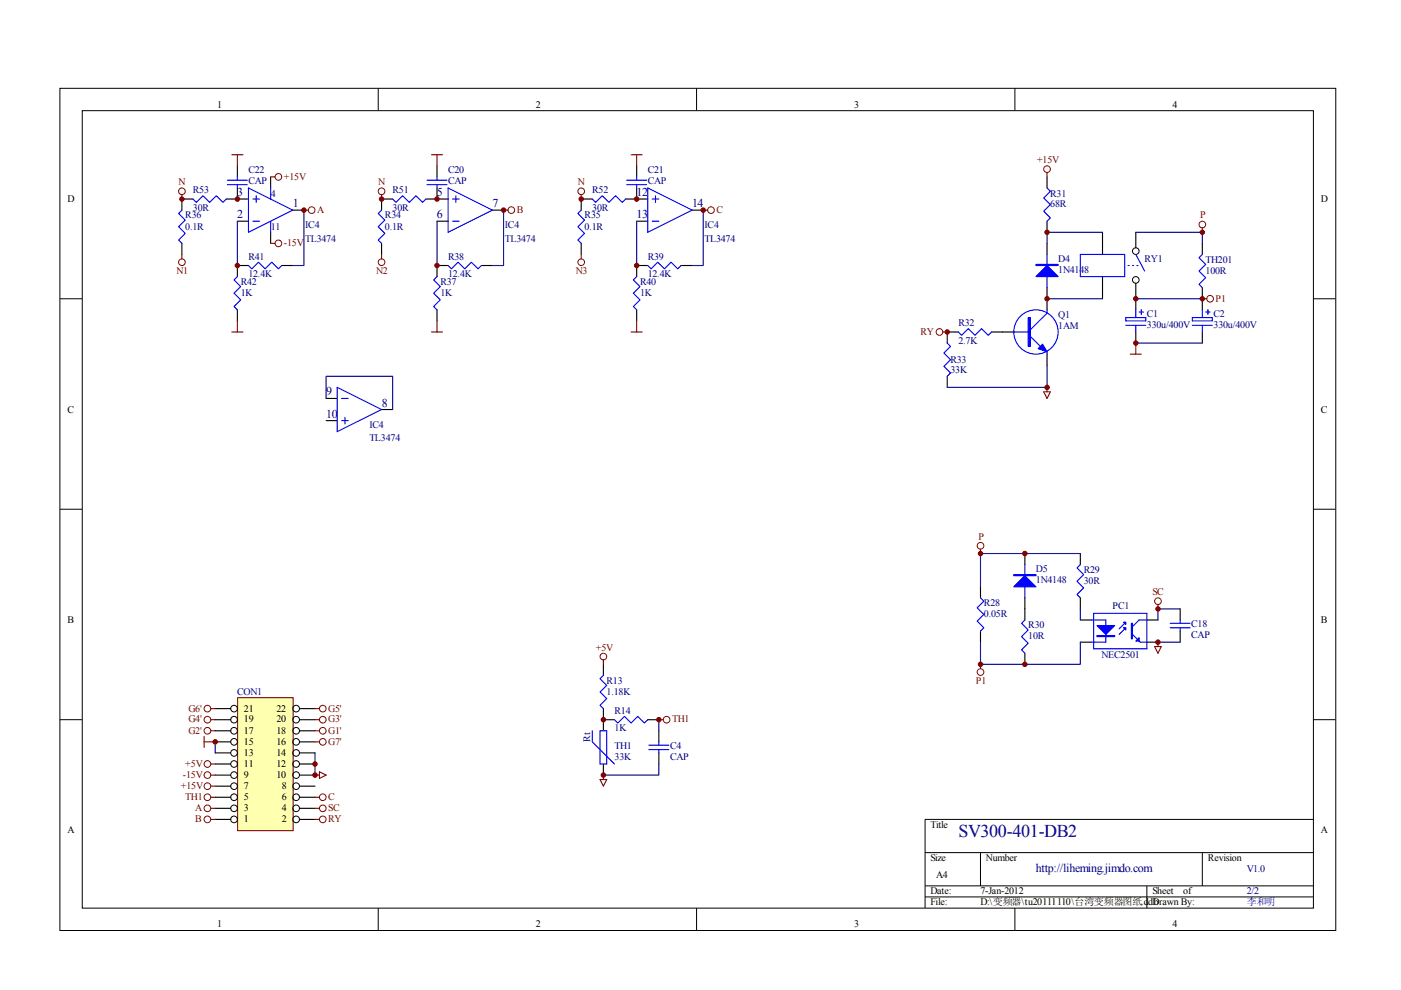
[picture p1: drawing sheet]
<svg xmlns="http://www.w3.org/2000/svg" width="297mm" height="210mm" viewBox="0 0 297 210" stroke-linecap="round" stroke-linejoin="round" font-family="sans-serif">
<g fill="none" stroke="#000" stroke-width=".21">
<path d="M12.7 18.7h270.5v178.6h-270.5zM80.2 18.7v4.7M147.7 18.7v4.7M215.2 18.7v4.7M17.4 23.5h261.1v169h-261.1zM12.7 63.3h4.7M278.4 63.3h4.7M12.7 108h4.7M278.4 108h4.7M12.7 152.6h4.7M278.4 152.6h4.7M278.4 173.7h-82.3v18.8"/>
<path d="M80.2 192.5v4.7M147.7 192.5v4.7M196.1 180.8h82.3M196.1 187.8h82.3M196.1 190.2h82.3M207.9 180.8v7M215.2 192.5v4.7M243.2 187.8v4.7M254.9 180.8v7"/>
</g>
<path d="M50.5 148h11.6v28.1h-11.6z" fill="#ffffb0"/>
<g fill="none" stroke="#800000" stroke-width=".21">
<path d="M50.4 147.9h11.7v28.2h-11.7z"/>
<circle cx="59" cy="37.5" r=".71"/>
<circle cx="222" cy="35.9" r=".71"/>
<circle cx="38.6" cy="40.6" r=".71"/>
<circle cx="38.6" cy="55.6" r=".71"/>
<circle cx="59" cy="51.6" r=".71"/>
<circle cx="66.1" cy="44.6" r=".7"/>
<circle cx="80.9" cy="40.6" r=".71"/>
<circle cx="80.9" cy="55.6" r=".71"/>
<circle cx="108.4" cy="44.6" r=".7"/>
<circle cx="123.2" cy="40.6" r=".71"/>
<circle cx="123.2" cy="55.6" r=".7"/>
<circle cx="150.7" cy="44.6" r=".71"/>
<circle cx="254.9" cy="47.6" r=".71"/>
<circle cx="199.2" cy="70.4" r=".7"/>
<circle cx="256.6" cy="63.3" r=".71"/>
<circle cx="207.9" cy="115.7" r=".71"/>
<circle cx="127.9" cy="139.2" r=".71"/>
<circle cx="245.5" cy="127.5" r=".71"/>
<circle cx="44" cy="152.6" r=".71"/>
<circle cx="44" cy="154.9" r=".71"/>
<circle cx="44" cy="150.2" r=".71"/>
<circle cx="68.4" cy="157.3" r=".71"/>
<circle cx="68.4" cy="152.6" r=".71"/>
<circle cx="68.4" cy="154.9" r=".71"/>
<circle cx="68.4" cy="150.2" r=".71"/>
<circle cx="141.3" cy="152.6" r=".71"/>
<circle cx="207.9" cy="142.5" r=".71"/>
<circle cx="44" cy="173.7" r=".71"/>
<circle cx="44" cy="162" r=".71"/>
<circle cx="44" cy="164.3" r=".71"/>
<circle cx="44" cy="171.4" r=".71"/>
<circle cx="44" cy="169" r=".71"/>
<circle cx="44" cy="166.7" r=".71"/>
<circle cx="68.4" cy="173.7" r=".71"/>
<circle cx="68.4" cy="171.4" r=".71"/>
<circle cx="68.4" cy="169" r=".71"/>
</g>
<g fill="none" stroke="#000" stroke-width=".21">
<circle cx="240.8" cy="53.2" r=".7"/>
<circle cx="240.8" cy="59.3" r=".7"/>
<circle cx="49.6" cy="157.3" r=".71"/>
<circle cx="49.6" cy="159.6" r=".71"/>
<circle cx="49.6" cy="152.6" r=".7"/>
<circle cx="49.6" cy="154.9" r=".7"/>
<circle cx="49.6" cy="150.2" r=".7"/>
<circle cx="62.8" cy="157.3" r=".71"/>
<circle cx="62.8" cy="159.6" r=".71"/>
<circle cx="62.8" cy="152.6" r=".71"/>
<circle cx="62.8" cy="154.9" r=".71"/>
<circle cx="62.8" cy="150.2" r=".71"/>
<circle cx="49.6" cy="173.7" r=".71"/>
<circle cx="49.6" cy="162" r=".7"/>
<circle cx="49.6" cy="164.3" r=".7"/>
<circle cx="49.6" cy="171.4" r=".7"/>
<circle cx="49.6" cy="169" r=".7"/>
<circle cx="49.6" cy="166.7" r=".7"/>
<circle cx="62.8" cy="173.7" r=".71"/>
<circle cx="62.8" cy="162" r=".71"/>
<circle cx="62.8" cy="164.3" r=".71"/>
<circle cx="62.8" cy="171.4" r=".71"/>
<circle cx="62.8" cy="169" r=".71"/>
<circle cx="62.8" cy="166.7" r=".71"/>
</g>
<g fill="none" stroke="#000" stroke-width=".23">
<path d="M50.3 35.2v2.3M50.3 39.9v2.3M57.4 37.5v2.4M92.7 35.2v2.3M92.7 39.9v2.3M135 35.2v2.3M135 39.9v2.3M222 37.5v2.4M38.6 51.6v2.3M40.9 42.2h-2.3v2.4M48 42.2h4.7M50.3 46.9h2.4"/>
<path d="M52.7 56.3h-2.4v2.3M57.4 49.3v2.3M59.7 56.3h2.4M62.1 44.6h2.3M80.9 51.6v2.3M83.2 42.2h-2.3v2.4M90.3 42.2h4.7M92.7 46.9h2.3M95 56.3h-2.3v2.3M102.1 56.3h2.3M104.4 44.6h2.4M123.2 51.6v2.3"/>
<path d="M125.6 42.2h-2.4v2.4M132.6 42.2h4.7M135 46.9h2.3M137.3 56.3h-2.3v2.3M144.4 56.3h2.3M146.7 44.6h2.4M222 46.9v2.4M222 51.6v2.3M233.8 49.3v4.6M233.8 58.6v4.7M240.8 49.3v3.2M254.9 51.6v2.3"/>
<path d="M50.3 65.7v2.3M92.7 65.7v2.3M135 65.7v2.3M200.8 79.8v2.3M203.2 70.4h-2.4v2.3M210.2 70.4h4.7M222 61v4.7M222 75.1v2.3M240.8 60.1v5.6M240.8 70.4v2.3M254.9 61v4.7M254.9 70.4v2.3"/>
<path d="M69.1 84.5h2.4M69.1 89.2h2.4M80.9 86.8h2.3M217.3 117.4v2.3M229 117.4v2.3M207.9 124.4v2.4M207.9 133.8v2.4M217.3 126.8v4.7M217.3 138.5v2.4M229 126.8v2.3M229 131.5h2.4M229 136.2h2.4"/>
<path d="M243.2 131.5h2.3M243.2 136.2h2.3M250.2 129.1v2.4M250.2 133.8v2.4M45.6 159.6h3.3M45.6 157.3h3.3M45.6 154.9h3.3M45.6 152.6h3.3M45.6 150.2h3.3M63.5 159.6h3.3M63.5 157.3h3.3M63.5 154.9h3.3"/>
<path d="M63.5 152.6h3.3M63.5 150.2h3.3M127.9 152.6h2.4M127.9 140.9v2.3M127.9 150.2v4.7M137.3 152.6h2.4M139.7 154.9v2.4M139.7 159.6v2.4M45.6 173.7h3.3M45.6 171.4h3.3M45.6 169h3.3M45.6 166.7h3.3"/>
<path d="M45.6 164.3h3.3M45.6 162h3.3M63.5 173.7h3.3M63.5 171.4h3.3M63.5 169h3.3M63.5 166.7h3.3M63.5 164.3h3.3M63.5 162h3.3M127.9 162v2.3"/>
</g>
<g fill="none" stroke="#800000" stroke-width=".23">
<path d="M49.1 32.8h2.4M50.3 32.8v2.4M57.4 37.5h.9M91.5 32.8h2.3M92.7 32.8v2.4M133.8 32.8h2.4M135 32.8v2.4M222 36.6v.9M38.6 41.3v.9M38.6 53.9v1M57.4 51.6h.9M64.4 44.6h1"/>
<path d="M80.9 41.3v.9M80.9 53.9v1M106.8 44.6h.9M123.2 41.3v.9M123.2 53.9v1M149.1 44.6h.9M254.9 48.3v1M49.1 70.4h2.4M50.3 68v2.4M91.5 70.4h2.3M92.7 68v2.4M133.8 70.4h2.4"/>
<path d="M135 68v2.4M199.9 70.4h.9M239.6 75.1h2.4M240.8 72.7v2.4M254.9 63.3h1M221.3 83.1h1.4l-.7 1.4zM222 82.1v1M207.9 116.4v1M127.9 139.9v1M244.8 137.1h1.4l-.7 1.4zM245.5 128.2v.9M245.5 136.2v.9"/>
<path d="M43.3 157.3h2.3M43.3 156.1v2.4M44.7 150.2h.9M44.7 152.6h.9M44.7 154.9h.9M66.8 150.2h.9M66.8 152.6h.9M66.8 154.9h.9M66.8 157.3h.9M139.7 152.6h.9M207.9 140.9v.9M44.7 173.7h.9"/>
<path d="M44.7 169h.9M44.7 164.3h.9M44.7 166.7h.9M44.7 171.4h.9M44.7 162h.9M66.8 173.7h.9M66.8 169h.9M66.8 164.3h.9M66.8 171.4h.9M67.7 163.6l1.4 .7-1.4 .7zM127.2 165.3h1.4l-.7 1.4zM127.9 164.3v1"/>
</g>
<g fill="none" stroke="#000080" stroke-width=".23">
<path d="M50.3 46.9v9.4M64.4 44.6v11.7h-2.3M92.7 46.9v9.4M106.8 44.6v11.7h-2.4M135 46.9v9.4M149.1 44.6v11.7h-2.4M233.8 49.3h-11.8v2.3M240.8 49.3h14.1v2.3M222 77.4v4.7h-21.2M222 63.3h11.8M240.8 63.3h14.1M240.8 72.7h14.1"/>
<path d="M69.1 84.5v-4.7h14.1v7M229 117.4h-21.1v7M207.9 136.2v4.7h21.1v-4.7M229 129.1v2.4M245.5 136.2h4.7M250.2 129.1h-4.7v2.4M45.6 157.3v2.3M66.8 159.6v4.7M139.7 152.6v2.3M139.7 162v2.3h-11.8"/>
</g>
<g fill="#800000" stroke="#800000" stroke-width=".21">
<circle cx="66.8" cy="164.3" r=".47"/>
<circle cx="66.8" cy="162" r=".47"/>
<circle cx="45.6" cy="157.3" r=".47"/>
<circle cx="38.6" cy="42.2" r=".47"/>
<circle cx="50.3" cy="56.3" r=".47"/>
<circle cx="92.7" cy="42.2" r=".47"/>
<circle cx="106.8" cy="44.6" r=".47"/>
<circle cx="80.9" cy="42.2" r=".47"/>
<circle cx="92.7" cy="56.3" r=".47"/>
<circle cx="135" cy="42.2" r=".47"/>
<circle cx="149.1" cy="44.6" r=".47"/>
<circle cx="123.2" cy="42.2" r=".47"/>
<circle cx="135" cy="56.3" r=".47"/>
<circle cx="127.9" cy="152.6" r=".47"/>
<circle cx="139.7" cy="152.6" r=".47"/>
<circle cx="127.9" cy="164.3" r=".47"/>
<circle cx="217.3" cy="140.8" r=".47"/>
<circle cx="245.5" cy="136.2" r=".47"/>
<circle cx="217.3" cy="117.4" r=".47"/>
<circle cx="245.5" cy="129.1" r=".47"/>
<circle cx="207.9" cy="140.8" r=".47"/>
<circle cx="207.9" cy="117.4" r=".47"/>
<circle cx="50.3" cy="42.2" r=".47"/>
<circle cx="64.4" cy="44.6" r=".47"/>
<circle cx="222" cy="63.3" r=".47"/>
<circle cx="200.8" cy="70.4" r=".47"/>
<circle cx="222" cy="49.3" r=".47"/>
<circle cx="222" cy="82.1" r=".47"/>
<circle cx="254.9" cy="49.2" r=".47"/>
<circle cx="240.8" cy="72.7" r=".47"/>
<circle cx="254.9" cy="63.3" r=".47"/>
<circle cx="240.8" cy="63.3" r=".47"/>
</g>
<g fill="none" stroke="#00f" stroke-width=".23">
<path d="M48.2 38.2h4.2M48.2 39.2h4.2M50.3 37.5v.7M50.3 39.2v.7M52.7 39.9l9.4 4.7-9.4 4.7zM57.4 39.9v2.3M90.5 38.2h4.3M90.5 39.2h4.3M92.7 37.5v.7M92.7 39.2v.7M95 39.9l9.4 4.7-9.4 4.7zM132.9 38.2h4.2"/>
<path d="M132.9 39.2h4.2M135 37.5v.7M135 39.2v.7M137.3 39.9l9.4 4.7-9.4 4.7zM222 39.9l.7 .7-1.4 1.4 1.4 1.4-1.4 1.4 1.4 1.4-.7 .7M38.6 44.6l-.7 .7 1.4 1.4-1.4 1.4 1.4 1.4-1.4 1.4 .7 .7M40.9 42.2l.7 .7 1.4-1.4 1.4 1.4 1.5-1.4 1.4 1.4 .7-.7M50.3 58.6l-.7 .7 1.4 1.5-1.4 1.4 1.4 1.4-1.4 1.4 .7 .7M52.7 56.3l.7 .7 1.4-1.4 1.4 1.4 1.4-1.4 1.4 1.4 .7-.7M53.6 46.9h1.4M53.6 42.2h1.4M54.3 41.5v1.4"/>
<path d="M57.4 46.9v2.4M80.9 44.6l-.7 .7 1.4 1.4-1.4 1.4 1.4 1.4-1.4 1.4 .7 .7M83.2 42.2l.8 .7 1.4-1.4 1.4 1.4 1.4-1.4 1.4 1.4 .7-.7M92.7 58.6l-.8 .7 1.5 1.5-1.5 1.4 1.5 1.4-1.5 1.4 .8 .7M95 56.3l.7 .7 1.4-1.4 1.4 1.4 1.4-1.4 1.5 1.4 .7-.7M95.9 46.9h1.5M95.9 42.2h1.5M96.7 41.5v1.4M123.2 44.6l-.7 .7 1.4 1.4-1.4 1.4 1.4 1.4-1.4 1.4 .7 .7M125.6 42.2l.7 .7 1.4-1.4 1.4 1.4 1.4-1.4 1.4 1.4 .7-.7M135 58.6l-.7 .7 1.4 1.5-1.4 1.4 1.4 1.4-1.4 1.4 .7 .7M137.3 56.3l.7 .7 1.5-1.4 1.4 1.4 1.4-1.4 1.4 1.4 .7-.7"/>
<path d="M138.3 46.9h1.4M138.3 42.2h1.4M139 41.5v1.4M222 53.9v7.1M229 53.9h9.5v4.7h-9.5zM239.2 56.3h.2M240.1 56.3h.2M240.8 53.9l1.9 3.6M241 56.3h.3M254.9 53.9l-.7 .8 1.4 1.4-1.4 1.4 1.4 1.4-1.4 1.4 .7 .7M200.8 72.7l.7 .7-1.4 1.5 1.4 1.4-1.4 1.4 1.4 1.4-.7 .7M203.2 70.4l.7 .7 1.4-1.4 1.4 1.4 1.4-1.4 1.4 1.4 .7-.7"/>
<path d="M214.9 70.4h3.6M218.5 71.3l2.1 2.1M222 65.7v.7l-3.5 3.5M222 74.6v.5M238.7 67.3h4.2v.7h-4.2zM238.7 69h4.2M240.8 65.7v1.6M240.8 69v1.4M241.5 66.2h1M242 65.7v.9M252.8 69h4.2M252.8 67.3h4.2v.7h-4.2z"/>
<path d="M254.9 65.7v1.6M254.9 69v1.4M255.6 66.2h1M256.1 65.7v.9M71.5 82.1l9.4 4.7-9.4 4.7zM72.4 84.5h1.4M72.4 89.2h1.4M73.1 88.5v1.4M217.3 119.7v7.1M229 119.7l-.7 .7 1.5 1.4-1.5 1.4 1.5 1.4-1.5 1.5 .7 .7M207.9 126.8l.7 .7-1.4 1.4 1.4 1.4-1.4 1.4 1.4 1.4-.7 .7M217.3 131.5l-.7 .7 1.4 1.4-1.4 1.4 1.4 1.4-1.4 1.4 .7 .7"/>
<path d="M231.4 131.5h3.1v4.7h-3.1M231.9 130h11.3v7.6h-11.3zM238.7 133.1l-1.4 1.4M238.7 131.9l-1.4 1.4M240.1 134.5l1.6 1.7h1.5M243.2 131.5h-1.7l-1.4 1.4M248.1 132.2h4.2M248.1 133.1h4.2M250.2 131.5v.7M250.2 133.1v.7M125.6 154.9v2.4l4.7 4.7M127.2 154.9h1.4v7.1h-1.4z"/>
<path d="M127.9 143.2l-.7 .7 1.4 1.4-1.4 1.4 1.4 1.4-1.4 1.4 .7 .7M130.3 152.6l.7 .7 1.4-1.4 1.4 1.4 1.4-1.4 1.4 1.4 .7-.7M137.6 158h4.2M137.6 158.9h4.2M139.7 157.3v.7M139.7 158.9v.7"/>
<circle cx="219.6" cy="70.4" r="4.7"/>
</g>
<g fill="#00f" stroke="#00f" stroke-width=".23">
<path d="M221.1 73l.9 1.6-1.9-.7z"/>
<path d="M219.6 58.6l2.4-2.3 2.3 2.3z"/>
<path d="M232.6 132.6h3.7l-1.8 1.9z"/>
<path d="M238.2 131.9h.5v.5z"/>
<path d="M238.2 133.1h.5v.5z"/>
<path d="M241.5 135.2v.7h-.7z"/>
<path d="M214.9 124.4l2.4-2.3 2.3 2.3z"/>
<path d="M218 67.3h.5v6.1h-.5z" fill-rule="evenodd"/>
<path d="M219.6 56.1h4.7v.2h-4.7z" fill-rule="evenodd"/>
<path d="M232.6 134.7h3.7v.3h-3.7z" fill-rule="evenodd"/>
<path d="M239.9 132.2h.2v3.2h-.2z" fill-rule="evenodd"/>
<path d="M214.9 121.8h4.7v.3h-4.7z" fill-rule="evenodd"/>
</g>
<text font-size="3.8" fill="#000080" x="203.2" y="177.5">SV300-401-DB2</text>
<g font-size="2.5" fill="#000080">
<text x="50.3" y="41.6">3</text>
<text x="92.6" y="41.6">5</text>
<text x="135" y="41.6">12</text>
<text x="50.3" y="46.3">2</text>
<text x="62.1" y="44">1</text>
<text x="92.6" y="46.3">6</text>
<text x="104.4" y="44">7</text>
<text x="135" y="46.3">13</text>
<text x="146.7" y="44">14</text>
<text x="69.2" y="83.8">9</text>
<text x="69.2" y="88.6">10</text>
<text x="80.9" y="86.2">8</text>
<text x="219.6" y="184.8">http://liheming.jimdo.com</text>
</g>
<g font-size="2.1">
<text x="46.1" y="22.9">1</text>
<text x="113.6" y="22.9">2</text>
<text x="181.1" y="22.9">3</text>
<text x="248.6" y="22.9">4</text>
<text x="14.3" y="42.8">D</text>
<text x="280.1" y="42.8">D</text>
<text x="14.3" y="87.5">C</text>
<text x="280.1" y="87.5">C</text>
<text x="14.3" y="132.1">B</text>
<text x="280.1" y="132.1">B</text>
<text x="51.7" y="155.5">17</text>
<text x="51.7" y="153.2">19</text>
<text x="51.7" y="150.9">21</text>
<text x="58.6" y="155.5">18</text>
<text x="58.6" y="153.2">20</text>
<text x="58.6" y="150.9">22</text>
<text x="51.7" y="160.3">13</text>
<text x="51.7" y="157.9">15</text>
<text x="58.6" y="160.3">14</text>
<text x="58.6" y="157.9">16</text>
<text x="51.7" y="167.3">7</text>
<text x="51.7" y="164.9">9</text>
<text x="51.7" y="162.6">11</text>
<text x="58.6" y="164.9">10</text>
<text x="58.6" y="162.6">12</text>
<text x="59.8" y="167.3">8</text>
<text x="51.7" y="172">3</text>
<text x="51.7" y="169.6">5</text>
<text x="59.8" y="172">4</text>
<text x="59.8" y="169.6">6</text>
<text x="14.3" y="176.7">A</text>
<text x="51.7" y="174.3">1</text>
<text x="59.8" y="174.3">2</text>
<text x="197.3" y="175.5">Title</text>
<text x="280.1" y="176.7">A</text>
<text x="197.3" y="182.6">Size</text>
<text x="209" y="182.6">Number</text>
<text x="256.1" y="182.6">Revision</text>
<text x="197.3" y="189.6">Date:</text>
<text x="197.3" y="192">File:</text>
<text x="198.5" y="186.1">A4</text>
<text x="207.9" y="189.6">7-Jan-2012</text>
<text x="207.9" y="192">D:\变频器\tu20111110\台湾变频器图纸.ddb</text>
<text x="244.3" y="189.6">Sheet</text>
<text x="244.3" y="192">Drawn By:</text>
<text x="250.9" y="189.6">of</text>
<text x="46.1" y="196.6">1</text>
<text x="113.6" y="196.6">2</text>
<text x="181.1" y="196.6">3</text>
<text x="248.6" y="196.6">4</text>
</g>
<g font-size="2.1" fill="#800000">
<text x="219.9" y="34.6">+15V</text>
<text x="37.8" y="39.3">N</text>
<text x="60.2" y="38.1">+15V</text>
<text x="80.2" y="39.3">N</text>
<text x="122.5" y="39.3">N</text>
<text x="67.2" y="45.1">A</text>
<text x="109.6" y="45.1">B</text>
<text x="151.9" y="45.1">C</text>
<text x="254.4" y="46.3">P</text>
<text x="60.2" y="52.2">-15V</text>
<text x="37.4" y="58.1">N1</text>
<text x="79.8" y="58.1">N2</text>
<text x="122.1" y="58.1">N3</text>
<text x="257.7" y="63.9">P1</text>
<text x="195.2" y="71">RY</text>
<text x="207.4" y="114.5">P</text>
<text x="244.3" y="126.2">SC</text>
<text x="126.3" y="137.9">+5V</text>
<text x="206.9" y="145">P1</text>
<text x="40" y="150.9">G6'</text>
<text x="40" y="153.2">G4'</text>
<text x="40" y="155.5">G2'</text>
<text x="69.6" y="150.9">G5'</text>
<text x="69.6" y="153.2">G3'</text>
<text x="69.6" y="155.5">G1'</text>
<text x="142.5" y="153.2">TH1</text>
<text x="69.6" y="157.9">G7'</text>
<text x="38.4" y="167.3">+15V</text>
<text x="38.8" y="164.9">-15V</text>
<text x="39.3" y="162.6">+5V</text>
<text x="39.3" y="169.6">TH1</text>
<text x="41.4" y="172">A</text>
<text x="69.6" y="169.6">C</text>
<text x="69.6" y="172">SC</text>
<text x="41.4" y="174.3">B</text>
<text x="69.6" y="174.3">RY</text>
</g>
<g font-size="2.1" fill="#000080">
<text x="40.9" y="40.9">R53</text>
<text x="52.7" y="36.7">C22</text>
<text x="52.7" y="39">CAP</text>
<text x="57.4" y="41.7">4</text>
<text x="83.2" y="40.9">R51</text>
<text x="95" y="36.7">C20</text>
<text x="95" y="39">CAP</text>
<text x="125.6" y="40.9">R52</text>
<text x="137.3" y="36.7">C21</text>
<text x="137.3" y="39">CAP</text>
<text x="222.7" y="41.7">R31</text>
<text x="39.3" y="46.3">R36</text>
<text x="40.9" y="44.7">30R</text>
<text x="81.6" y="46.3">R34</text>
<text x="83.2" y="44.7">30R</text>
<text x="124" y="46.3">R35</text>
<text x="125.6" y="44.7">30R</text>
<text x="222.7" y="44">68R</text>
<text x="39.3" y="48.7">0.1R</text>
<text x="57.4" y="48.7">11</text>
<text x="64.7" y="48.4">IC4</text>
<text x="64.7" y="51.2">TL3474</text>
<text x="81.6" y="48.7">0.1R</text>
<text x="107" y="48.4">IC4</text>
<text x="107" y="51.2">TL3474</text>
<text x="124" y="48.7">0.1R</text>
<text x="149.4" y="48.4">IC4</text>
<text x="149.4" y="51.2">TL3474</text>
<text x="52.7" y="55">R41</text>
<text x="52.7" y="58.8">12.4K</text>
<text x="95" y="55">R38</text>
<text x="95" y="58.8">12.4K</text>
<text x="137.3" y="55">R39</text>
<text x="137.3" y="58.8">12.4K</text>
<text x="224.4" y="55.5">D4</text>
<text x="224.4" y="57.8">1N4148</text>
<text x="242.7" y="55.5">RY1</text>
<text x="255.6" y="55.7">TH201</text>
<text x="255.6" y="58.1">100R</text>
<text x="51.1" y="60.5">R42</text>
<text x="51.1" y="62.8">1K</text>
<text x="93.4" y="60.5">R37</text>
<text x="93.4" y="62.8">1K</text>
<text x="135.7" y="60.5">R40</text>
<text x="135.7" y="62.8">1K</text>
<text x="203.2" y="69.1">R32</text>
<text x="224.4" y="67.5">Q1</text>
<text x="224.4" y="69.8">1AM</text>
<text x="243.2" y="67.2">C1</text>
<text x="243.2" y="69.6">330u/400V</text>
<text x="257.3" y="67.2">C2</text>
<text x="257.3" y="69.6">330u/400V</text>
<text x="201.5" y="76.9">R33</text>
<text x="203.2" y="72.9">2.7K</text>
<text x="201.5" y="79.2">33K</text>
<text x="78.3" y="90.7">IC4</text>
<text x="78.3" y="93.6">TL3474</text>
<text x="219.6" y="121.3">D5</text>
<text x="219.6" y="123.6">1N4148</text>
<text x="229.8" y="121.5">R29</text>
<text x="229.8" y="123.9">30R</text>
<text x="208.6" y="128.5">R28</text>
<text x="208.6" y="130.9">0.05R</text>
<text x="235.9" y="129.2">PC1</text>
<text x="218" y="133.2">R30</text>
<text x="218" y="135.6">10R</text>
<text x="252.6" y="133">C18</text>
<text x="252.6" y="135.3">CAP</text>
<text x="233.5" y="139.5">NEC2501</text>
<text x="50.3" y="147.3">CON1</text>
<text x="128.6" y="145">R13</text>
<text x="128.6" y="147.3">1.18K</text>
<text x="130.3" y="151.3">R14</text>
<text x="130.3" y="155">1K</text>
<text x="125.1" y="157.3" transform="rotate(-90 125.1 157.3)">Rt</text>
<text x="130.3" y="158.8">TH1</text>
<text x="130.3" y="161.2">33K</text>
<text x="142.1" y="158.8">C4</text>
<text x="142.1" y="161.2">CAP</text>
<text x="264.3" y="184.9">V1.0</text>
<text x="264.3" y="189.6">2/2</text>
<text x="264.3" y="192">李和明</text>
</g>
</svg>
